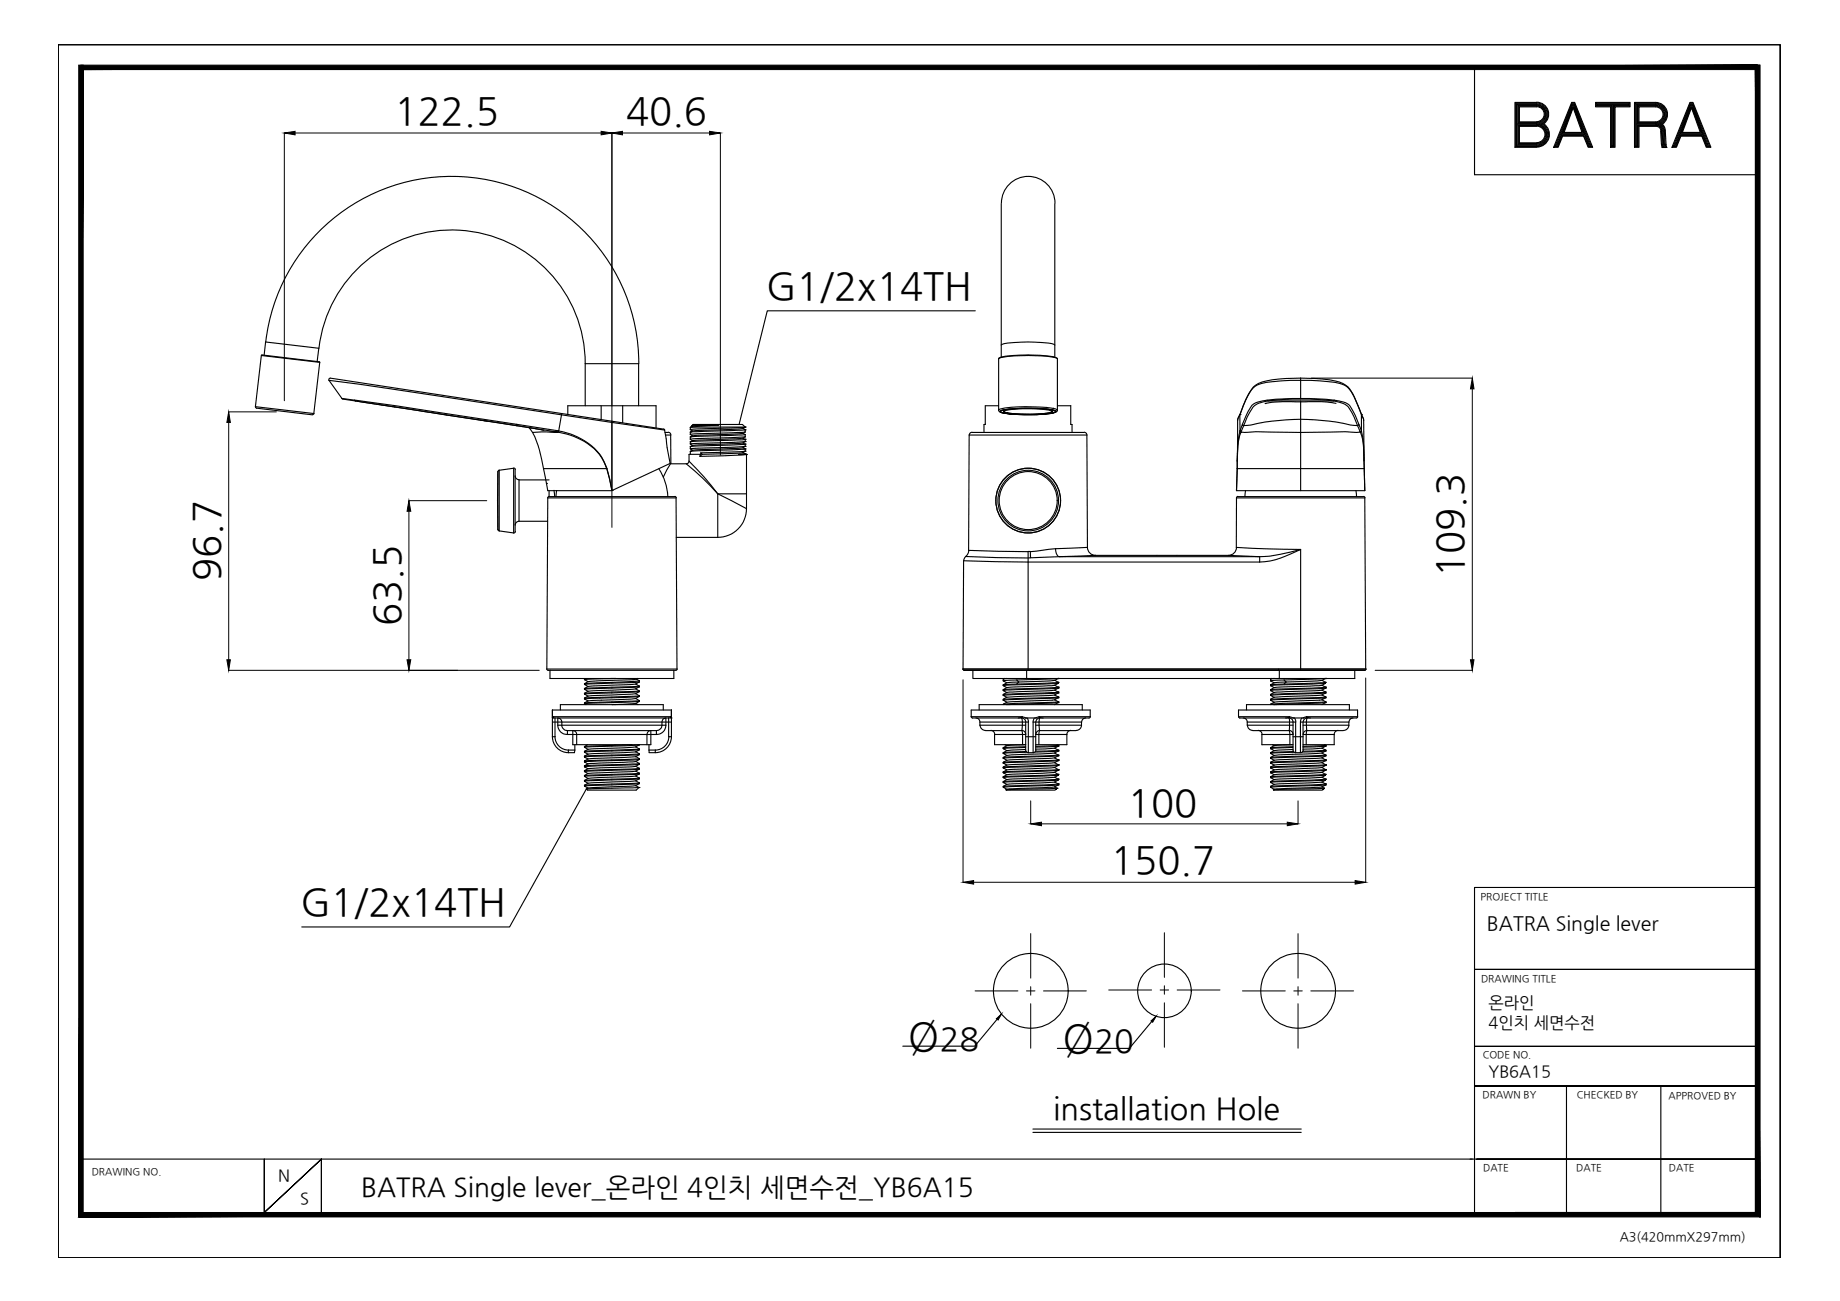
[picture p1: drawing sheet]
<svg xmlns="http://www.w3.org/2000/svg" width="420mm" height="297mm" viewBox="0 0 420 297" stroke-linecap="round" stroke-linejoin="round" font-family="sans-serif">
<!-- layer: 0 -->
<g fill="#000" stroke="#000" stroke-width=".23">
<path d="M64.9 30.4l2.5-.4v.8zM137.3 30l2.4 .4-2.4 .4zM139.7 30.4l2.4-.4v.8zM162 30l2.5 .4-2.5 .4zM52.2 94l.4 2.4h-.8zM336.2 86.3l.4 2.5h-.8zM93.4 114.3l.4 2.4h-.9zM51.8 150.6h.8l-.4 2.4zM92.9 150.6h.9l-.4 2.4zM335.8 150.6h.8l-.4 2.4zM235.4 188.1l2.4-.4v.8zM293.9 187.7l2.5 .4-2.5 .4z"/>
<path d="M219.9 201.4l2.4-.3v.8zM309.4 201.1l2.5 .3-2.5 .5zM227.5 232.6l1.2-1.1-.8 1.4zM262.8 233.1l1.2-1.1-.8 1.4z"/>
<path d="M18 14.9v262.9l1-262.9zM19 14.9v261.9l-1 1z"/>
<path d="M18.5 14.9h382.8l-382.8 1zM18.5 15.9h382.8v-1z"/>
<path d="M400.8 14.9h1.1v262.9zM400.8 14.9v261.9l1.1 1z"/>
<path d="M400.8 14.9h1.1v262.9zM400.8 14.9v261.9l1.1 1z"/>
<path d="M18 277.8l382.8-1 1.1 1zM18 277.8l382.8-1h-381.8z"/>
</g>
<g fill="none" stroke="#000" stroke-width=".25">
<path d="M13.3 10.2h393.2v277h-393.2zM336.7 15.6v24.3h64.6M406.5 10.2v277M228.6 46.5v35M228.7 46.4a6.1 6.1 0 0 1 6.1-6.1 6.1 6.1 0 0 1 6.1 6.1M240.9 46.5v35M60.7 78a42.7 42.7 0 0 1 44.9-37.7 42.7 42.7 0 0 1 40.3 42.7M72.8 79.5a30.5 30.5 0 0 1 32.1-26.9 30.5 30.5 0 0 1 28.7 30.4M222.7 71h-47.5l-6.4 25.9M228.6 78.8l.2-.1a5.7 5.7 0 0 1 2.8-.5 28.5 28.5 0 0 1 9.1 .5l.2 .1M58.3 92.8l.3 .4M58.6 93.2l12.7 1.5"/>
<path d="M59.7 81.1l13.3 1.6M60.3 81.1l.3-3 12.2 1.4-.4 3M71.7 94.4l-.4 .3M73 82.7l-13.3-1.5-1.4 11.7M73 82.7l-1.3 11.7-13.4-1.5M75.1 86.8v-.3l.3-.2 76.1 11.6 .3 .3M75.1 86.8l3 4.2 2.9 .4M75.1 86.8a1804.1 1804.1 0 0 1 53.1 7.9M78.1 91l3 .5M81 91.4l9.4 1.2 27.5 4.3v.3M81 91.4l.1 .1M81.1 91.5l30.1 4.7"/>
<path d="M81.1 91.5l6.3 1M87.5 92.5l9.2 1.4M96.8 94l21.1 3.2M109.7 95.9l8.2 1.3M117.9 97.2l6.3 1.1M117.9 97.2h.1M117.9 97.2l9.5 1.5h-5.8M117.9 96.9l9.5 1.5M120.8 97.6l.8 1.1M121.6 98.7l1.3 3 1.2 5.3M127.4 98.4v.3h.1l.1-.3M127.4 98.4h.2"/>
<path d="M127.5 98.7a13.9 13.9 0 0 1 10.3 6.6l.7 1.7h-14.4M127.6 98.4a14.3 14.3 0 0 1 10.3 6.9l.7 1.6 1.1 5.1M128.2 94.7l-.6 3.7M128.2 94.7l11.5 1.7M128.3 94.4l-.1 .3M129.7 94.6v-2h20.1v5.1M133.6 83h12.2v9.6M133.6 83v9.6M137.3 92.6v3.2M139.7 96.4l12.1 1.8 1.2 7.6-13.2 6.2M139.7 96.2v.2M139.7 96.4v15.6"/>
<path d="M142.2 92.6v3.9M151.8 98.7h.8M152 99.3h1.1M152.6 98.7a.61 .61 0 0 1 .6 .6M153.1 99.3l.1 6.5-1.7 3.1M157.6 98.7h.1M157.6 99.8h.1M157.6 99.8v.5l.5 .3M157.6 98.1l.5 .3M157.6 98.7v.5l.5 .3M157.6 97.6v.5M158 97.2h.1"/>
<path d="M158 97.2l.2-.3h11.3l.7 .6M158 97.5h12.2M158 97.2l.1 .1M158 97.5l-.4 .1M164.1 97l-3 .1a7.6 7.6 0 0 0-3.5 .5M164.1 97l-6.1 .5M164.1 97l-6.1 .2M169.7 98.9l-8.7 .4a7.5 7.5 0 0 0-3.4 .5M169.7 97.8l-8.7 .4a7.5 7.5 0 0 0-3.4 .5M169.7 98.9l.5 .3M169.7 97.8l.5 .3M170.1 98.7l-12.5 .5"/>
<path d="M170.1 98.7l-.4 .2M170.2 97.5h.1M170.2 97.6l-12.6 .5M170.2 99.2l-12.6 .6M170.2 99.8l-12.6 .5M170.2 98.1l-12.6 .6M170.2 98.1h.1M170.2 97.6l-.5 .2M170.2 99.7l-.5 .3M170.2 97.5v.1M170.2 98.1l-.1 .6M170.2 99.2v.6"/>
<path d="M221.3 99.3l-.1 26.4 13.6 .3v27M221.3 99.3h26.9M221.9 98.7h25.7M222 98.7a.61 .61 0 0 0-.7 .6M228 93.7l.5 .5 .7 .1M228 81.9l.1-.1a1.77 1.77 0 0 1 1.5-.5 32 32 0 0 1 11.7 .4l.2 .2M228 92.6h-3v4.3h-.3v1.8M228 81.9v11.8M228.4 93.9l.2-.1a31.5 31.5 0 0 1 11-.4l1.3 .3 .2 .2-.2 .1a33.1 33.1 0 0 1-12.1 .2zM229.1 93.8l.1 .2a2.9 2.9 0 0 0 2.2 .5 23.6 23.6 0 0 0 8.9-.5l.1-.2M229.1 93.6v.2M229.2 94.4h.1"/>
<path d="M229.4 94.2h.1M230 94.3l-.6-.2-.1-.2a24.9 24.9 0 0 1 10.8-.1v.3a27.2 27.2 0 0 1-10 .2M230.6 93.4l-1.2 .2-.3 .2M234.8 81.2l-4.7 .2-1.5 .2-.6 .3M234.8 81.1h.1M234.9 81.2a21.5 21.5 0 0 1 6.4 .6l.2 .1M238.9 93.4l.6 .1M239.6 93.5l.8 .3M239.6 93.5h.1M240.1 93.6h.1M240.2 93.6a31.5 31.5 0 0 0-11.8 .3l.1 .2 .7 .2M240.2 93.6l.5 .1 .4 .3a4.3 4.3 0 0 1-2.7 .5l-4.6 .2-4.5-.4a41.3 41.3 0 0 0 11.3-.1l.5-.2v-.1"/>
<path d="M240.2 93.5h.1M240.4 93.6v.2M240.5 93.2l1 .5M240.5 93.2a35.3 35.3 0 0 0-12.3 .3l-.2 .2M240.5 93.2h.1M240.5 81.5h.1M241.1 93.9h.1M241.1 93.9l-.2-.2a32.8 32.8 0 0 0-12.3 0l-.2 .3 .8 .3M241.5 93.7l-.2 .3a20.6 20.6 0 0 1-7.3 .7l-4.7-.4M241.5 81.9v11.8M241.5 92.6h3v4.3h.3v1.8M247.6 98.7a.61 .61 0 0 1 .6 .6"/>
<path d="M248.2 99.3l.1 25.7M282.6 95.9l-.1 9.3M283.1 94.7l-.5 1.2M283.1 94.7a15.6 15.6 0 0 1 3.4-6.5l1-.5a47.9 47.9 0 0 1 16.2-.5l1.2 .1a4.7 4.7 0 0 1 4.2 3.2l2.3 5.4M283.1 94.7l.1 3.7M283.2 94.6h.1M283.2 98.4a24.6 24.6 0 0 0-.7 6.8M283.2 98.4l.2 .3M283.2 94.6l-.1 .1M283.2 98.3v.1M286.2 92.9a5.1 5.1 0 0 1 3.3-1.4h15a5.9 5.9 0 0 1 3.4 1.4 16.1 16.1 0 0 1 2.1 4.3l-.8-.1a53.7 53.7 0 0 0-24.4 0l-.8 .1-.6 1.5-.2-.2 .5-1.6 .3 .3 .8-2zM288.9 92.1h.1"/>
<path d="M289.3 91.4a77.2 77.2 0 0 1 15.4 0M297 86.3l-5 .2a9 9 0 0 0-5.8 1.9 24.4 24.4 0 0 0-3.3 6.7l-.3 .8M297 86.3l5 .2a9 9 0 0 1 5.8 1.9 26.3 26.3 0 0 1 3.3 6.7l.3 .8M297 91.5v15.5h14.5a37.9 37.9 0 0 0-.6-7.5l-.2-.8M297 86.3v4.8M304.7 91.4l1 .1a3.5 3.5 0 0 1 3.3 2.4l1.3 3-.3 .3 .6 1.5h-27.2a16.4 16.4 0 0 0-.9 6.7l-.2 6.6M304.7 91.4l-.1 .1a85.4 85.4 0 0 0-15.2 0 4.4 4.4 0 0 0-4.8 3.4l-.9 2M305.1 92.1l-.3-.1a86.5 86.5 0 0 0-13.6-.2l-2.3 .3M310.3 96.9l.6 1.5M310.9 94.6h.1M310.9 98.4a23.2 23.2 0 0 1 .6 6.8M310.9 98.4l-.2 .3 .2-.3"/>
<path d="M310.9 94.6v3.8M311.4 95.9l.1 9.3M113.7 107.7v13.3zM114 107.3l-.3 .3M117.3 106.9l.4 .3-.1 14.3-.3 .2M117.6 108.6a.91 .91 0 0 0 .9 .9M118.5 119h6.5M118.5 109.6h6.9M118.5 109.6v9.4M118.5 119a.91 .91 0 0 0-.9 .9M124.1 107h.1M124.1 107l.7 3.4"/>
<path d="M124.8 110.4h.1M124.8 110.4l.3 1.6h14.5M125.1 113.7h29.3l.2 39.1h-29.7zM125.4 112v1.4h28.7M125.4 113.3l-.3 .4M126.5 112l.2 1.3M127.1 112l-.1 1.4M138.6 107l1.1 5M139.7 112h.1M150.4 107a12.8 12.8 0 0 1 2.1 6.4M153.1 105.9h3.6M154.1 113.3l.3 .4"/>
<path d="M156.7 105.9a59.3 59.3 0 0 1 7.2 6.8M157.3 105.3a.61 .61 0 0 1-.6 .6M157.6 102.5h.1M157.6 101.4h.1M157.6 100.9h.1M157.6 102h.1M157.6 103.1h.1M157.6 102.5l.5 .3M157.6 101.4l.5 .3M157.6 100.9v.5M157.6 102v.5M157.6 103.1v.6"/>
<path d="M159.9 103.7l-.1 .5M160 103.4v.3h-2.7v1.6a63.2 63.2 0 0 1 6.6 7.4M160 103.4l.3 .3M160.3 103.7l-.5 .5M163.9 112.7h6.6M163.9 112.7l6.6 3.4M163.9 112.7v10M169.7 103.3l-9.4 .4M169.7 102.2l-8.7 .4a7.5 7.5 0 0 0-3.4 .5M169.7 101.1l-8.7 .4a7.5 7.5 0 0 0-3.4 .5M169.7 100l-8.7 .4a7.5 7.5 0 0 0-3.4 .5M169.7 103.3l.5 .3"/>
<path d="M169.7 102.2l.5 .3M169.7 101.1l.5 .3M169.7 100l.5 .3M170.2 103h.1M170.2 101.9h.1M170.2 100.8h.1M170.2 100.3h.1M170.2 100.3l-12.6 .6M170.2 101.4h.1M170.2 101.4l-12.6 .6M170.2 102.5h.1M170.2 102.5l-12.6 .6"/>
<path d="M170.2 103.6l-1.6 .1 1.9 .1M170.2 103.6h.1M170.2 100.8l-12.6 .6M170.2 103l-10.2 .4M170.2 101.9l-12.6 .6M170.2 100.8l-.5 .3M170.2 101.9l-.5 .3M170.2 103l-.5 .3M170.2 100.3v.5M170.2 101.4v.5M170.2 102.5v.5M170.2 103.6v.1"/>
<path d="M170.5 103.8h.1M170.5 116.1a6.6 6.6 0 0 1-6.6 6.6M170.5 103.8l-10.7 .4M170.5 103.8v12.3M282.3 113.7h29.3l.3 39.1h-92l.1-24.8 14.8 .3h52.8M282.3 112l.2-5h14.5v5M282.3 113.7v11.3l14.7 .4-3.3 1.5a15.5 15.5 0 0 1-6.1 1.4M282.3 112h29.3M282.3 112h.1M282.5 105.2v1.8M282.6 113.4h28.7M282.7 113.3l-.4 .4"/>
<path d="M284.4 112l-.1 1.4M309.6 112l.2 1.4M311.4 113.3l.3 .4M311.5 105.2l.1 6.8M311.5 106.9l.1 5.1M311.6 112h.1M113.7 120.9l.3 .3M114 121.2l3.3 .5M114 121.2v-13.8l3.3-.5v14.8M154.4 122.7h9.5M221.2 125.6a1.84 1.84 0 0 1-.7 1.4M235.3 125.9h-.5"/>
<path d="M235.3 127.4l-14.8-.3-.3 .4-.1 .5M241 125.3l-5.7 .7v1.4l6.6-.3h45.7v1.2M241 125.3a1.87 1.87 0 0 0 .9 1.8l8.2-.3M248.3 125l-7.3 .3M248.3 125a1.84 1.84 0 0 0 1.9 1.8M250.1 126.8h30.4l7.1 .3a29.6 29.6 0 0 0 9.4-1.7v27.6M282.3 125a1.84 1.84 0 0 1-1.8 1.8M124.9 152.7l.3 .3h29.1l.3-.3M125.6 153v1.9h28.3v-1.9M133.5 159.6h.1M133.5 158.5h.1M133.5 155.2h.1"/>
<path d="M133.5 157.4h.1M133.5 156.3h.1M133.5 159.4h.1M133.5 157.2h.1M133.5 158.3h.1M133.5 156.1h.1M133.5 159.6l.8 .4M133.5 158.5l.8 .4M133.5 157.4l.8 .4M133.5 156.3l.8 .4M133.5 155.2l.8 .4M133.5 154.9v.3"/>
<path d="M133.5 156.1v.2M133.5 157.2v.2M133.5 158.3v.2M133.5 159.4v.2M134.3 155.6l-.8 .5M134.3 156.7l-.8 .5M134.3 157.8l-.8 .5M134.3 158.9l-.8 .5M139.7 154.9l-6.2 .3M145.1 156.2l-10.8 .5M145.1 159.5l-10.8 .5M145.1 157.3l-10.8 .5"/>
<path d="M145.1 158.4l-10.8 .5M145.2 159.5l.8 .4M145.2 158.4l.8 .4M145.2 157.3l.8 .4M145.2 156.2l.8 .4M145.3 155.1l-11 .5M145.4 155.1l.6 .3M145.7 154.9l-.4 .2M146 155.7l-12.5 .6M146 156.8l-12.5 .6M146 157.9l-12.5 .6M146 159l-12.5 .6"/>
<path d="M146 156.6h.1M146 155.4h.1M146 157.7h.1M146 159.9h.1M146 158.8h.1M146 155.7h.1M146 156.8h.1M146 157.9h.1M146 155.7l-.9 .5M146 159h.1M146 156.8l-.9 .5M146 157.9l-.9 .5"/>
<path d="M146 159l-.9 .5M146 155.4l-12.5 .7M146 156.6l-12.5 .6M146 157.7l-12.5 .6M146 158.8l-12.5 .6M146 159.9l-12.5 .6M146 155.4v.3M146 156.6v.2M146 157.7v.2M146 158.8v.2M146 159.9v.3M219.9 152.7l.3 .3"/>
<path d="M222.2 153v1.9h87.2v-1.9M229.1 159.9h.1M229.1 158.8h.1M229.1 157.7h.1M229.1 156.4h.1M229.1 157.5h.1M229.1 155.4h.1M229.1 156.5h.1M229.1 156.4v.2l.8 .4M229.1 157.5v.2M229.1 158.6v.2M229.1 159.7v.2"/>
<path d="M229.1 159.9l.8 .4M229.1 158.8l.8 .4M229.1 157.7l.8 .4M229.1 155.5l.8 .4M229.1 155v.5M229.3 154.9l-.2 .1M229.9 154.9l-.8 .1M229.9 155.9l-.8 .5M229.9 157l-.8 .5M229.9 159.2l-.8 .5M232.2 156.2l-3.1 .2M232.2 155.3l-3.1 .1"/>
<path d="M232.2 155.3l.4 .4M232.6 155.7l-2.7 .2M232.6 155.7l-.4 .5M234.4 153v1.9M240.8 159.8l-10.9 .5M240.8 158.7l-10.9 .5M240.8 157.6l-8.2 .3a5.8 5.8 0 0 0-3.5 .7M240.8 159.8l.8 .4v.2M240.8 158.7l.8 .4v.2M240.8 157.6l.8 .4M240.8 156.4l.8 .5M240.9 155.3l-8.3 .4"/>
<path d="M240.9 155.3l.7 .5v.2M241.6 158h.1M241.6 156.9h.1M241.6 154.9h.1M241.6 157.1h.1M241.6 158.2h.1M241.6 159.3h.1M241.6 154.9l-9.4 .4M241.6 155.8h.1M241.6 155.8l-9.4 .4M241.6 156.9l-12.5 .6M241.6 158l-12.5 .6"/>
<path d="M241.6 159.1h.1M241.6 159.1l-12.5 .6M241.6 156a5.8 5.8 0 0 1-3.5 .6l-8.2 .4M241.6 156l-12.5 .5M241.6 157.1l-12.5 .6M241.6 158.2l-12.5 .6M241.6 159.3l-12.5 .6M241.6 156.9v.2M241.6 158v.2M241.6 157.1l-.8 .5M241.6 154.9l-.7 .4M241.6 158.2l-.8 .5"/>
<path d="M241.6 159.3l-.8 .5M290.1 159.9h.1M290.1 158.8h.1M290.1 157.7h.1M290.1 156.4h.1M290.1 157.5h.1M290.1 155.4h.1M290.1 156.5h.1M290.1 159.9l.8 .4M290.1 158.8l.8 .4M290.1 157.7l.8 .4M290.1 156.4v.2l.8 .4"/>
<path d="M290.1 155.5l.8 .4M290.1 157.5v.2M290.1 158.6v.2M290.1 159.7v.2M290.4 154.9l-.3 .1v.5M290.9 154.9l-.7 .1M290.9 155.9l-.8 .5M290.9 157l-.8 .5M290.9 159.2l-.8 .5M292 152.8v.2M292.1 153v1.9M293.2 156.2l-3.1 .2"/>
<path d="M293.2 155.3l-3.1 .1M293.2 155.3l.5 .4M293.7 155.7l-2.8 .2M293.7 155.7l-.5 .5M301.9 159.8l-11 .5M301.9 158.7l-11 .5M301.9 157.6l-8.2 .3a5.8 5.8 0 0 0-3.6 .7M301.9 159.8l.8 .4v.2M301.9 158.7l.8 .4v.2M301.9 157.6l.8 .4M301.9 156.4l.8 .5M301.9 155.3l-8.2 .4"/>
<path d="M301.9 155.3l.8 .5M302.7 158h.1M302.7 156.9h.1M302.7 154.9h.1M302.7 157.1h.1M302.7 158.2h.1M302.7 159.3h.1M302.7 154.9l-9.5 .4M302.7 155.8h.1M302.7 155.8l-9.5 .4M302.7 156.9l-12.6 .6M302.7 158l-12.6 .6"/>
<path d="M302.7 159.1h.1M302.7 159.1l-12.6 .6M302.7 156a5.8 5.8 0 0 1-3.6 .6l-8.2 .4M302.7 156l-12.6 .5M302.7 157.1l-12.6 .6M302.7 158.2l-12.6 .6M302.7 159.3l-12.6 .6M302.7 155.8v.2M302.7 156.9v.2M302.7 158v.2M302.7 157.1l-.8 .5M302.7 158.2l-.8 .5"/>
<path d="M302.7 159.3l-.8 .5M302.7 154.9l-.8 .4M311.9 152.7l-.3 .3h-91.4M126.1 163.9v-1.8v6.1M126.1 168.2a3.7 3.7 0 0 0 3.7 3.6M126.1 168.2h.6M126.1 164.9h27.2M126.1 162.1h27.2M126.2 163.9h.1M126.3 163.8l-.1 .1M126.3 163.6v.1M126.3 163.8l.5 .1"/>
<path d="M126.7 168.2a3.1 3.1 0 0 0 3.1 3.1M126.7 163.9h26M126.7 163.9v4.3M127.4 165.6v-1.7a1.32 1.32 0 0 1 .9 1.9l.5 .8 .8 .2M127.4 165.6a2.1 2.1 0 0 0 2.2 2.1M127.4 165.6h24.6M128 162.1v-1.2h23.5v1.2M129.6 167.7h20.3M129.6 166.8h20.3M129.6 166.8v.9M129.8 171.3h1.5l-.1 .5h-1.4zM131.3 170v1.3"/>
<path d="M131.7 170v-2.3a.87 .87 0 0 0-.9-.9v3.2h17.8v-3.2a.87 .87 0 0 0-.9 .9v2.3M133.5 179.5h.1M133.5 178.4h.1M133.5 177.3h.1M133.5 174h.1M133.5 170.6h.1M133.5 175.1h.1M133.5 176.2h.1M133.5 160.5h.1M133.5 172.6h.1M133.5 170.4h.1M133.5 171.5h.1"/>
<path d="M133.5 173.8h.1M133.5 174.9h.1M133.5 179.3h.1M133.5 178.2h.1M133.5 179.5l.8 .4M133.5 178.4l.8 .4M133.5 177.3l.8 .4M133.5 176.2l.8 .4M133.5 175.1l.8 .4M133.5 174l.8 .4M133.5 172.6v.3l.8 .4M133.5 171.5v.3l.8 .4"/>
<path d="M133.5 170.6l.8 .5M133.5 160.5v.2l.3 .2M133.5 170.4v.2M133.5 173.8v.2M133.5 174.9v.2M133.5 176v.2M133.5 177.1v.2M133.5 178.2v.2M133.5 179.3v.2M134.2 170l-.7 .4M134.3 160l-.8 .5M134.3 171.1l-.8 .4"/>
<path d="M134.3 172.2l-.8 .4M134.3 173.3l-.8 .5M134.3 174.4l-.8 .5M134.3 177.7l-.8 .5M134.3 178.8l-.8 .5M134.3 179.9l-.4 .2M144.3 170l-10.8 .4M145.1 170.5l-10.8 .6M145.1 171.7l-10.8 .5M145.1 175l-10.8 .5-.8 .5M145.1 176.1l-8.5 .4a5.4 5.4 0 0 0-3.1 .6M145.1 177.2l-10.8 .5"/>
<path d="M145.1 178.3l-10.8 .5M145.1 179.4l-10.8 .5M145.2 179.4l.7 .4M145.2 178.3l.8 .4M145.2 177.2l.8 .4M145.2 176.1l.8 .4M145.2 175l.8 .4M145.2 173.8l.8 .5M145.2 172.7l.8 .5M145.2 171.6l.8 .5M145.2 170.5l.8 .5M145.2 160.6l.5 .3"/>
<path d="M145.9 179.8h.1M145.9 179.8l-12 .3M145.9 179.8l-.6 .6h-11.1l-.3-.3M146 160.2l-12.5 .5M146 160.2l-.9 .4-5.4 .3M146 170.1l-12.5 .5M146 171.2l-12.5 .5M146 172.3l-12.5 .5M146 173.4l-12.5 .6M146 174.5l-12.5 .6M146 175.6l-12.5 .6M146 176.7l-12.5 .6"/>
<path d="M146 177.8l-12.5 .6M146 178.9l-12.5 .6M146 172.3l-.9 .5-10.8 .5M146 173.4a5.8 5.8 0 0 1-3.6 .6l-8.1 .4M146 177.6h.1M146 175.4h.1M146 174.3h.1M146 178.7h.1M146 171h.1M146 173.2h.1M146 172.1h.1M146 170.1h.1"/>
<path d="M146 173.4h.1M146 174.5h.1M146 175.6h.1M146 176.7h.1M146 177.8h.1M146 178.9h.1M146 170.1l-.9 .4M146 171.2l-.9 .5M146 174.5l-.9 .5M146 175.6l-.9 .5M146 176.7l-.9 .5M146 177.8l-.9 .5"/>
<path d="M146 178.9l-.9 .5M146 172.1l-12.5 .5M146 177.6l-12.5 .6M146 171l-12.5 .5M146 176.5l-12.5 .6M146 175.4l-12.5 .6M146 173.2l-12.5 .6M146 174.3l-12.5 .6M146 178.7l-12.5 .6M146 170v.1M146 171v.2M146 172.1v.2"/>
<path d="M146 173.2v.2M146 174.3v.2M146 175.4v.2M146 176.5v.2M146 177.6v.2M146 178.7v.2M146 172.3h.1M148.2 171.3h1.4v.5h-1.4zM148.2 170v1.3M149.9 166.8v.9M152 165.6v-1.7a.87 .87 0 0 0-.8 1 1.44 1.44 0 0 1-1.3 1.9M152 165.6a2.1 2.1 0 0 1-2.1 2.1"/>
<path d="M152.7 168.2h.6M152.7 163.9v4.3M152.7 168.2a3.1 3.1 0 0 1-3 3.1M153.1 163.8l-.4 .1M153.1 163.6h-26.8l.1 .2M153.1 163.8l.1 .1M153.1 163.6v.2M153.2 163.6v.1M153.2 163.9h.1M153.2 163.9l.1-1.8v6.1M153.3 163.9h.1M153.3 168.2a3.7 3.7 0 0 1-3.6 3.6"/>
<path d="M221.8 163.6l.3 .3h11.2M221.8 163.6h11.6M221.8 163.6v-1.5h27.1v1.5h-11.6M222.8 163.9a.91 .91 0 0 1 1 .9M223.6 162.1v-1.2h23.5v1.2M223.8 164.9h11v6.9h1.1v-6.9M223.8 165.6h10.4M223.8 164.9v.7M223.8 165.6a1.21 1.21 0 0 0 1.2 1.2M225 166.8h8.3M226.2 166.8a.91 .91 0 0 1 .9 .9M229.1 176.4h.1"/>
<path d="M229.1 175.3h.1M229.1 174.2h.1M229.1 173.1h.1M229.1 172h.1M229.1 170.9h.1M229.1 160.8h.1M229.1 171.8h.1M229.1 172.9h.1M229.1 174h.1M229.1 175.1h.1M229.1 176.2h.1M229.1 177.3h.1"/>
<path d="M229.1 178.4h.1M229.1 179.5h.1M229.1 177.5h.1M229.1 178.6h.1M229.1 178.4v.3l.8 .4M229.1 177.6l.8 .4M229.1 176.4l.8 .5M229.1 175.3l.8 .5M229.1 174.2l.8 .5M229.1 173.1l.8 .5M229.1 172l.8 .5M229.1 179.7l.1 .1"/>
<path d="M229.1 160.8v.1M229.1 170.7v.2M229.1 171.8v.2M229.1 172.9v.2M229.1 174v.2M229.1 175.1v.2M229.1 176.2v.2M229.1 177.3v.3M229.1 179.5v.2M229.1 179.7h.1M229.1 170.9l.8 .5M229.2 179.8h.1"/>
<path d="M229.2 179.7v.1M229.2 179.8l.7 .4M229.5 170l.4 .3M229.9 160.3l-.8 .5M229.9 171.4l-.8 .4M229.9 172.5l-.8 .4M229.9 173.6l-.8 .4M229.9 174.7l-.8 .4M229.9 175.8l-.8 .4M229.9 176.9l-.8 .4M229.9 178l-.8 .4M229.9 179.1l-.8 .4"/>
<path d="M233.3 163.9l.2 1-.2 1.9M233.3 166.8l.2 .9v2.3M233.3 163.8v.1M233.3 166.8a.91 .91 0 0 1 .9 .9M233.3 163.9a.91 .91 0 0 1 .9 .9v6.5M233.4 163.6v.2l-.9 .1M233.4 163.8l.8 .1M233.4 163.6l.1 .1M234 170l-4.1 .2-.8 .5M234.2 171.1l-4.3 .3M234.2 170.5l-5.1 .2M234.2 170.7l-5.1 .2"/>
<path d="M234.2 163.9h.1M234.2 171.2a.61 .61 0 0 0 .6 .6M234.2 167.7h-7.1v2.3h7.1M234.2 168.2h2.3M234.2 163.9h2.3M234.3 171.6l-5.2 .2M234.5 171.8l-5.4 .2M234.5 163.9l.4 .9M235.9 164.9h11.1v.7M236.2 163.9l-.3 .9M236.5 163.9h.1M236.5 167.7h7.1v2.3h-7.1"/>
<path d="M236.5 165.6h10.5M236.5 164.9v6.4M236.5 171.2a.61 .61 0 0 1-.6 .6M236.6 163.9h.1M237.2 163.7l-.7 .2M237.3 163.6v.2l.9 .1M237.3 163.6l-.1 .1 .1 .1M237.4 163.9l-.1 1 .1 1.9M237.4 166.8l-.2 .9v2.3M237.4 166.8h8.3M237.4 163.8v.1M237.5 166.8a.91 .91 0 0 0-1 .9"/>
<path d="M237.5 163.9a.91 .91 0 0 0-1 .9M240.8 170.8l-4.3 .2M240.8 171.9l-10.9 .6M240.8 179.7l-.7 .1a77.6 77.6 0 0 0-10.4 .5M240.8 176.3l-10.9 .6M240.8 175.2l-10.9 .6M240.8 174.1l-10.9 .6M240.8 173l-10.9 .6M240.8 179.6l.6 .4M240.8 178.5l.8 .5M240.8 177.4l.8 .5M240.8 176.3l.8 .5"/>
<path d="M240.8 175.2l.8 .5M240.8 174.1l.8 .5M240.8 173l.8 .5M240.8 171.9l.8 .5M240.8 170.8l.8 .5v.2M241.4 180h.1M241.4 180l-.5 .4 .5-.4M241.4 180l-11.7 .3M241.4 170l.2 .2M241.6 179h.1M241.6 177.9h.1M241.6 176.8h.1"/>
<path d="M241.6 175.7h.1M241.6 174.6h.1M241.6 173.5h.1M241.6 172.4h.1M241.6 179v.2v-.2M241.6 160.4h.1M241.6 170.4h.1M241.6 171.5h.1M241.6 172.6h.1M241.6 173.7h.1M241.6 174.8h.1M241.6 175.9h.1"/>
<path d="M241.6 179.2h.1M241.6 175.9l-.8 .4M241.6 172.6l-12.5 .5M241.6 173.7l-12.5 .5M241.6 174.8l-12.5 .5M241.6 177l-12.5 .5M241.6 178.1l-12.5 .5M241.6 176.8l-12.5 .5M241.6 179.2l-12.4 .5M241.6 160.2h.1M241.6 175.9l-12.5 .5M241.6 170.2h.1"/>
<path d="M241.6 170.2l-5.1 .2M241.6 171.3h.1M241.6 171.3l-5.1 .2M241.6 178.1l-.8 .5-10.9 .5M241.6 179l-12.5 .5M241.6 177l-.8 .5-10.9 .5M241.6 173.5l-12.5 .5M241.6 172.4l-12.5 .5M241.6 174.6l-12.5 .5M241.6 175.7l-12.5 .5M241.6 177.9l-12.5 .5M241.6 160.4l-11.8 .5"/>
<path d="M241.6 171.5l-5.3 .2M241.6 160.2l-12.5 .6M241.6 170.4l-5.1 .2M241.6 170.2v.2M241.6 172.4v.2M241.6 173.5v.2M241.6 174.6v.2M241.6 175.7v.2M241.6 176.8v.2M241.6 177.9v.2M241.6 160.4l-.8 .5M241.6 170.4l-.8 .4"/>
<path d="M241.6 171.5l-.8 .4M241.6 172.6l-.8 .4M241.6 173.7l-.8 .4M241.6 174.8l-.8 .4M241.6 179.2l-.8 .5M244.5 166.8a.91 .91 0 0 0-.9 .9M247 165.6a1.21 1.21 0 0 1-1.2 1.2M247.9 163.9a.91 .91 0 0 0-.9 .9M249 163.6l-.3 .3h-11.3M282.8 163.6l.3 .3M282.8 163.6h11.7M282.8 163.6v-1.5h27.2v1.5h-11.6"/>
<path d="M283.1 163.9h11.2M283.9 163.9a.91 .91 0 0 1 .9 .9M284.6 162.1v-1.2h23.5v1.2M284.8 164.9v.7h10.5M284.8 164.9h11.1M284.8 165.6a1.21 1.21 0 0 0 1.3 1.2M286 166.8h8.3M287.3 166.8a.91 .91 0 0 1 .9 .9M290.1 176.4h.1M290.1 175.3h.1M290.1 174.2h.1M290.1 173.1h.1"/>
<path d="M290.1 172h.1M290.1 170.9h.1M290.1 160.8h.1M290.1 171.8h.1M290.1 172.9h.1M290.1 174h.1M290.1 175.1h.1M290.1 176.2h.1M290.1 177.3h.1M290.1 178.4h.1M290.1 179.5h.1M290.1 177.5h.1"/>
<path d="M290.1 178.6h.1M290.1 179.7h.2M290.1 178.4v.3l.8 .4M290.1 177.6l.8 .4M290.1 176.4l.8 .5M290.1 175.3l.8 .5M290.1 174.2l.8 .5M290.1 173.1l.8 .5M290.1 172l.8 .5M290.1 170.9l.8 .5M290.1 179.7l.1 .1M290.1 160.8v.1"/>
<path d="M290.1 170.7v.2M290.1 171.8v.2M290.1 172.9v.2M290.1 174v.2M290.1 175.1v.2M290.1 176.2v.2M290.1 177.3v.3M290.1 179.5v.2M290.2 179.8l.7 .4M290.3 179.7l-.1 .1M290.5 170l.4 .3M290.9 160.3l-.8 .5"/>
<path d="M290.9 171.4l-.8 .4M290.9 172.5l-.8 .4M290.9 173.6l-.8 .4M290.9 174.7l-.8 .4M290.9 175.8l-.8 .4M290.9 176.9l-.8 .4M290.9 178l-.8 .4M290.9 179.1l-.8 .4M294.3 163.9l.2 .5-.2 2.4M294.3 166.8l.2 .9v2.3M294.3 163.8v.1M294.4 166.8a.91 .91 0 0 1 .9 .9"/>
<path d="M294.4 163.9a.91 .91 0 0 1 .9 .9v6.5M294.5 163.6v.2l-.9 .1M294.5 163.8l.7 .1M294.5 163.6l.1 .1M295 170l-4.1 .2-.8 .5M295.2 171.1l-4.3 .3M295.2 170.5l-5.1 .2M295.2 170.7l-5.1 .2M295.2 163.9h.1M295.3 163.9h.1M295.3 171.2a.61 .61 0 0 0 .6 .6M295.3 167.7h-7.2v2.3h7.2"/>
<path d="M295.3 168.2h2.2M295.3 163.9h2.2M295.3 171.6l-5.2 .2M295.5 171.8l-5.4 .2M295.6 163.9l.3 .9M295.9 171.8h1.1M295.9 164.9v6.9M297 164.9h11v.7M297 164.9v6.9M297.3 163.9l-.3 .9M297.5 163.9h.1M297.5 167.7h7.2v2.3h-7.2"/>
<path d="M297.5 165.6h10.5M297.5 164.9v6.4M297.6 171.2a.61 .61 0 0 1-.6 .6M297.6 163.9h.1M298.2 163.7l-.7 .2M298.4 163.6v.2l.8 .1M298.4 163.6l-.2 .1 .2 .1M298.5 163.9l-.2 1 .2 1.9M298.5 166.8l-.2 .9v2.3M298.5 166.8h8.3M298.5 163.8v.1M298.5 163.9a.91 .91 0 0 0-.9 .9"/>
<path d="M298.5 166.8a.91 .91 0 0 0-.9 .9M301.9 170.8l-4.4 .2M301.9 171.9l-11 .6M301.9 179.7l-.7 .1a77.6 77.6 0 0 0-10.4 .5M301.9 176.3l-11 .6M301.9 175.2l-11 .6M301.9 174.1l-11 .6M301.9 173l-11 .6M301.9 179.6l.5 .4M301.9 178.5l.8 .5M301.9 177.4l.8 .5M301.9 176.3l.8 .5"/>
<path d="M301.9 175.2l.8 .5M301.9 174.1l.8 .5M301.9 173l.8 .5M301.9 171.9l.8 .5M301.9 170.8l.8 .5v.2M302.4 180h.1M302.4 180l-.5 .4 .5-.4M302.4 180l-11.6 .3M302.4 170l.3 .2M302.7 179h.1M302.7 177.9h.1M302.7 176.8h.1"/>
<path d="M302.7 175.7h.1M302.7 174.6h.1M302.7 173.5h.1M302.7 172.4h.1M302.7 179v.2v-.2M302.7 160.4h.1M302.7 170.4h.1M302.7 171.5h.1M302.7 172.6h.1M302.7 173.7h.1M302.7 174.8h.1M302.7 175.9h.1"/>
<path d="M302.7 179.2h.1M302.7 172.6l-12.6 .5M302.7 173.7l-12.6 .5M302.7 174.8l-12.6 .5M302.7 177l-12.6 .5M302.7 178.1l-12.6 .5M302.7 176.8l-12.6 .5M302.7 179.2l-12.4 .5M302.7 160.2h.1M302.7 175.9l-12.6 .5M302.7 170.2h.1M302.7 170.2l-5.2 .2"/>
<path d="M302.7 171.3h.1M302.7 171.3l-5.2 .2M302.7 178.1l-.8 .5-11 .5M302.7 179l-12.6 .5M302.7 177l-.8 .5-11 .5M302.7 173.5l-12.6 .5M302.7 172.4l-12.6 .5M302.7 174.6l-12.6 .5M302.7 175.7l-12.6 .5M302.7 177.9l-12.6 .5M302.7 160.4l-11.8 .5M302.7 171.5l-5.4 .2"/>
<path d="M302.7 160.2l-12.6 .6M302.7 170.4l-5.2 .2M302.7 170.2v.2M302.7 172.4v.2M302.7 173.5v.2M302.7 174.6v.2M302.7 175.7v.2M302.7 176.8v.2M302.7 177.9v.2M302.7 160.4l-.8 .5M302.7 170.4l-.8 .4M302.7 171.5l-.8 .4"/>
<path d="M302.7 172.6l-.8 .4M302.7 173.7l-.8 .4M302.7 174.8l-.8 .4M302.7 175.9l-.8 .4M302.7 179.2l-.8 .5M305.6 166.8a.91 .91 0 0 0-.9 .9M308 165.6a1.21 1.21 0 0 1-1.2 1.2M309 163.9a.91 .91 0 0 0-1 .9M310 163.6l-.3 .3h-11.2M133.9 180.1h.1M133.9 180.1l-17.5 31.5h-47.5M229.7 180.3h.1"/>
<path d="M229.7 180.3l11.2 .1M290.8 180.3h.1M290.8 180.3l11.1 .1M401.3 202.6h-64.6v74.6M228.7 231.5l-6.1 7.4h-16.5M264 232l-6.1 7.4h-16.4M336.7 221.3h64.6h-64.6M336.7 238.9h64.6h-64.6M235.9 257.8h61.2M235.9 258.5h61.2M336.7 248h64.6h-64.6M357.7 248v28.8"/>
<path d="M379.3 248v28.8M19 264.6h317.2M60.4 264.6v12.2l13-12.2-13 12.2zM73.4 276.8v-12.2v12.2M335.7 264.6h65.6h-64.1M345.9 276.8h55.4"/>
<circle cx="234.8" cy="114.3" r="7.4"/>
<circle cx="234.8" cy="114.3" r="6.9"/>
<circle cx="234.8" cy="114.3" r="6.6"/>
<circle cx="235.4" cy="226.2" r="8.5"/>
<circle cx="265.9" cy="226.2" r="6.1"/>
<circle cx="296.4" cy="226.2" r="8.5"/>
</g>
<!-- layer: Cneter -->
<g fill="none" stroke="#000" stroke-width=".23">
<path d="M235.4 213.2v10.1M265.9 213v10.2M296.4 213.2v10.1M222.7 226.2h9.7M234.4 226.2h1.9M235.4 225.3v1.9M235.4 229.2v10.1M238.3 226.2h9.8M253.2 226h9.8M264.9 226h2M265.9 225.1v1.9M265.9 229v10.1"/>
<path d="M268.8 226h9.8M283.7 226.2h9.8M295.4 226.2h2M296.4 225.3v1.9M296.4 229.2v10.1M299.3 226.2h9.8"/>
</g>
<!-- layer: 0 -->
<g fill="none" stroke="#000" stroke-width=".23">
<path d="M64.9 30.4v61.1M67.4 30.4h69.9M139.7 30.4v90M142.1 30.4h19.9M164.5 30.4v73.5M52.2 94h10.9M52.2 96.4v54.2M299.5 86.3h36.7M336.2 88.8v61.8M93.4 114.3h17.8M93.4 116.7v33.9M52.2 153h70.9"/>
<path d="M219.9 155.2v46.2M311.9 154.8v46.6M314 153h22.2M235.4 182.9v5.2M237.8 188.1h56.1M296.4 182.9v5.2M222.3 201.4h87.1"/>
</g>
<text font-size="17.6" x="344.7" y="36.7">BATRA</text>
<g font-size="9.3">
<text x="207.3" y="239.7">Ø</text>
<text x="242.6" y="240.2">Ø</text>
</g>
<g font-size="8.7">
<text x="90.1" y="28.3">122.5</text>
<text x="142.9" y="28.3">40.6</text>
<text x="174.9" y="68.3">G1/2x14TH</text>
<text x="334.1" y="131.8" transform="rotate(-90 334.1 131.8)">109.3</text>
<text x="50.2" y="132.7" transform="rotate(-90 50.2 132.7)">96.7</text>
<text x="91.3" y="142.9" transform="rotate(-90 91.3 142.9)">63.5</text>
<text x="257.5" y="186.4">100</text>
<text x="253.7" y="199.4">150.7</text>
<text x="68.6" y="209">G1/2x14TH</text>
</g>
<g font-size="7.4">
<text x="214.6" y="239.7">28</text>
<text x="249.9" y="240.2">20</text>
</g>
<text font-size="7" x="240.5" y="255.5">installation Hole</text>
<text font-size="6" x="82.5" y="273.1">BATRA Single lever_온라인 4인치 세면수전_YB6A15</text>
<text font-size="4.5" x="339.5" y="212.4">BATRA Single lever</text>
<g font-size="3.7">
<text x="339.9" y="230.1">온라인</text>
<text x="339.9" y="234.8">4인치 세면수전</text>
<text x="339.9" y="245.9">YB6A15</text>
<text x="63.5" y="269.6">N</text>
<text x="68.5" y="274.9">S</text>
</g>
<text font-size="2.9" x="369.9" y="283.4">A3(420mmX297mm)</text>
<g font-size="2.3">
<text x="338.1" y="205.5">PROJECT TITLE</text>
<text x="338.2" y="224.3">DRAWING TITLE</text>
<text x="338.6" y="241.6">CODE NO.</text>
<text x="338.5" y="250.8">DRAWN BY</text>
<text x="360.1" y="250.8">CHECKED BY</text>
<text x="381" y="250.8">APPROVED BY</text>
<text x="20.9" y="268.3">DRAWING NO.</text>
<text x="338.7" y="267.3">DATE</text>
<text x="359.9" y="267.3">DATE</text>
<text x="381.1" y="267.3">DATE</text>
</g>
</svg>
